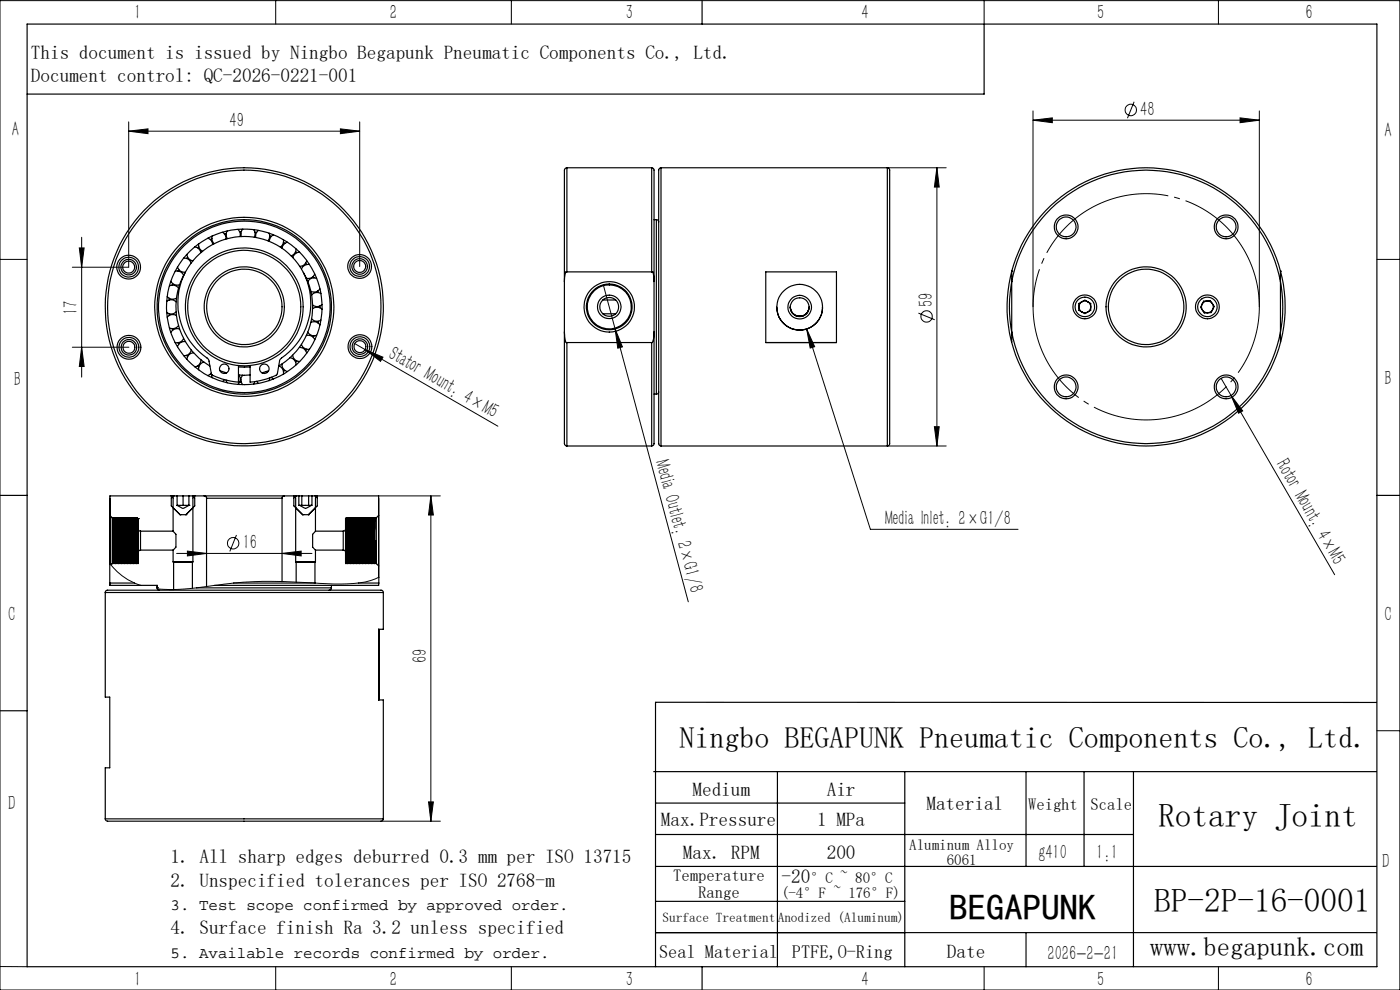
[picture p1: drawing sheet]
<svg xmlns="http://www.w3.org/2000/svg" width="297mm" height="210mm" viewBox="0 0 297 210" stroke-linecap="round" stroke-linejoin="round" font-family="sans-serif">
<g fill="none" stroke="#000" stroke-width=".25">
<path d="M5.8 5.1h286.3v200h-286.3zM148.9 .1v5M208.8 5.1v14.9h-203M120.3 35.6l-.4 .1-.2 .4v23.6M120.3 35.6v22.1M120.3 35.6h18M138.3 35.6l.3 .1 .1 .3v23.7M138.3 35.6v22.1M140.2 35.6l-.3 .1-.2 .4v58l.2 .4 .3 .1M140.2 35.6v59M140.2 35.6h48M188.2 35.6l.4 .1 .1 .3v58.2l-.1 .3-.4 .1"/>
<path d="M188.2 35.6h.1M188.2 35.6v59M36.2 59.7a1.52 1.52 0 0 0 1.9 .7M37.1 57.5l1.2 .2 .6 .7M37.6 56.6l.2 .3a1.44 1.44 0 0 0 1.5 .8M37.9 57.2l-.2 .3M39 54.7l.8 .2 .7 .9M39.3 57.8a14.5 14.5 0 0 0 5.2 19.8M39.7 54v.2a1.47 1.47 0 0 0 1.2 1.1M39.8 54.5l-.2 .3M41.3 52.4l.8 .3 .5 .9M42.2 51.7l.1 .9 .7 .7"/>
<path d="M42.2 52.3l-.3 .3M44.1 50.5l.2 .1a1.42 1.42 0 0 1 .8 1.2M44.9 50.7l-.3 .1M45 50.1v.8l.4 .8M47.2 49.3l.6 .6 .1 .8M48 49.6l-.4 .1M48.2 49l-.2 .8 .3 .8M50.5 48.6l.1 .2a1.33 1.33 0 0 1 .3 1.4M51.2 49.1h-.4M51.5 48.6l-.3 .7v.9M53.8 48.7l.3 .8-.2 .8M54.1 49.2l.3 .1"/>
<path d="M54.8 48.9l-.5 .6-.1 .9M57.1 49.5l.1 .8-.4 .8M57.2 50l.3 .2M58 49.8a1.62 1.62 0 0 0-.9 1.4M60.1 50.8l-.1 .9-.5 .7M60.1 51.4l.3 .2M61 51.4l-.8 .5-.4 .8M62.7 53.4l.3 .2M62.8 52.8l-.2 .8-.8 .7M63.6 53.5a1.47 1.47 0 0 0-1.5 1.1M64.3 57.8a14.5 14.5 0 0 1-5.2 19.8M64.8 55.8l.3 .3"/>
<path d="M65.1 55.2l-.2 .6-.5 .5-.8 .2M65.7 56.1h-.6a1.49 1.49 0 0 0-1.1 1M66.5 58.6l.1 .3M66.8 58.1l-.1 .2a1.43 1.43 0 0 1-1.7 .7M67.2 59.1l-.2-.1a1.39 1.39 0 0 0-1.7 .8M119.7 59.7v10.7M120.3 57.7h-.2l-.2 .5-.2 1.5M120.3 57.7h18M138.3 57.7l.2 .1 .2 1.9M138.7 46.6h.5M138.7 59.7v10.7M139.2 46.6l.5 .2v.3"/>
<path d="M139.2 46.6v37M162.5 57.7h14.9v15h-14.9zM214.6 57.6a29.2 29.2 0 0 0 0 14.9M214.6 59.7a29 29 0 0 1 28.5-23.6 29 29 0 0 1 28.5 23.6M214.6 57.5v2.2M214.6 57.5h.1M214.6 57.5a29.5 29.5 0 0 1 28.5-21.9 29.5 29.5 0 0 1 28.5 21.9M214.6 59.7a29.4 29.4 0 0 0 0 10.7M214.6 59.7v10.7M271.6 57.5a29.4 29.4 0 0 1 .1 15M271.6 57.5v2.2M271.6 57.5h.1"/>
<path d="M271.6 59.7a29.3 29.3 0 0 1 0 10.7M271.6 59.7v10.7M35.3 64l.5-.3a1.45 1.45 0 0 1 1.6 .3M35.5 62.9l.3 .3a1.42 1.42 0 0 0 1.6 0M35.9 66.5v.4M35.9 63.3v.4M35.9 60.7l.5-.2 .7 .1 .8 .5M36.5 69.7l.1 .4M36.6 60.1l-.1 .4M37.4 66.2l-.3 .1a1.43 1.43 0 0 1-1.8-.1M37.4 66.9a1.53 1.53 0 0 0-1.9 .4M37.7 72.7l.2 .3"/>
<path d="M37.9 69.1l-.8 .5-.7 .1-.5-.2M38.1 69.8a1.5 1.5 0 0 0-1.9 .7M38.9 71.8l-.1 .3a1.59 1.59 0 0 1-1.7 .6M39.3 72.5a1.5 1.5 0 0 0-1.7 1M39.6 75.4l.2 .3M40.6 74.3l-.5 .8-.3 .2-.8 .2M41.1 74.8l-.1 .1a1.45 1.45 0 0 0-1.3 1.3M41.9 77.6l.3 .2M42.7 76.3l-.2 .6-.4 .6-.8 .3M43.3 76.8a1.44 1.44 0 0 0-1.1 1.6M44.6 79.4l.3 .1M44.8 79.2l-.7 .5"/>
<path d="M44.9 79.5l.1 .6M46.7 78.7l1.3 .4M47.8 79l.1 .2M50.6 77.5v3.6a13.1 13.1 0 0 1-5.7-1.7l-.7-3.2a14.1 14.1 0 0 1-4.2-19.6 14.1 14.1 0 0 1 19.7-4 14.1 14.1 0 0 1 3.7 19.8 21 21 0 0 1-4 3.8l-.6 3.1-.2 .3a15.3 15.3 0 0 1-5.5 1.5v-3.6M50.6 79.5h2.5M50.6 77.8h2.5M50.7 79.5l.2 .6a1.41 1.41 0 0 1-.4 1.5M51.5 79.6a1.49 1.49 0 0 0 0 2M56.5 78.8l.2 .2M57 78.7l-1.4 .4M59.2 77.6l.7 .6 .2 .6v.6M59.8 77.2a1.45 1.45 0 0 0 1.2 1.6"/>
<path d="M60.4 78.6l-.3 .2M61.5 75.9l.9 .4 .3 .6 .1 .5M62.1 75.3l.1 .6a1.51 1.51 0 0 0 1.4 .8M63 76.6l-.3 .2M63.5 73.7l.9 .2 .5 .5 .2 .6M64 73.1a1.45 1.45 0 0 0 1.7 1M65 71.2l.6-.1a1.46 1.46 0 0 1 1.2 1M65.1 74.1l-.3 .3M65.3 70.4l.4 .5a1.31 1.31 0 0 0 1.5 .2M65.9 68.4l.3-.1a1.51 1.51 0 0 1 1.7 .6M66.1 67.6l.8 .5h.7l.5-.2M66.3 65.5l.3-.2a1.49 1.49 0 0 1 1.7 .3"/>
<path d="M66.6 71.3l-.1 .3M67.5 61.7v.3M67.5 68.1v.4M67.8 64.9v.4M67.9 61.3l-.4 .4a1.41 1.41 0 0 1-1.6 .1M68.1 62.3l-.5-.2h-.7l-.8 .5M68.3 64.6l-.1 .1a1.42 1.42 0 0 1-1.9 0M119.7 70.4v23.7l.2 .4 .4 .1M119.7 70.4l.2 1.6 .2 .7h18.3a3.9 3.9 0 0 0 .3-2.3M120.3 72.7v21.9M127.9 63.6h2.7M127.9 66.6h2.7"/>
<path d="M129.3 60.2v.2M138.3 72.7v21.9M138.7 70.4v23.8l-.1 .3-.3 .1M164.8 65.1a4.9 4.9 0 0 0 4.8 4.9 4.9 4.9 0 0 0 4.9-4.9M169.2 67h.9M171.6 65.6a1.98 1.98 0 0 1-1.9 1.5 1.98 1.98 0 0 1-1.9-1.3M171.6 65.1v.3M171.7 65.1a2.01 2.01 0 0 1-2 2 2.01 2.01 0 0 1-2.1-2l.1 .6M214.6 72.5a29.5 29.5 0 0 0 28.5 22.1 29.5 29.5 0 0 0 28.6-22.1M214.6 70.4a29 29 0 0 0 28.5 23.7 29 29 0 0 0 28.5-23.7M214.6 70.4v2.1M228.9 64.4l1.3-.7 1.2 .7v1.4l-1.2 .7-1.3-.7z"/>
<path d="M255.3 63.9l1.5-.1 .8 1.2-.7 1.3-1.4 .1-.8-1.2zM271.6 70.4v2.1M271.6 72.5h.1M47.6 80.5l-.4 .4M48 80.6l.2 .6M50.8 81.1h.4M54.1 81l-.3 .5M54.4 80.9l.4 .4M57.2 80.2l-.1 .5M57.5 80l.5 .4M120.3 94.6h18M138.7 83.6h.5"/>
<path d="M139.7 83.1v.3l-.5 .2M140.2 94.6h48M0 105.1h5.8M23.3 119.5v4.2M23.8 109.8v9.7M23.8 109.8l-.5-.5v10.3M23.8 119.5l-.3 .3M23.8 109.8h.3M24.1 109.8l.1 .2M24.1 109.8l-.2 9.6M24.2 110l-.2 9.3M24.2 110h.1"/>
<path d="M24.2 110l-.1 9.3M24.3 109.8l-.1 .2M24.3 109.8l-.1 9.6M24.3 109.8h.1M24.4 109.8l.1 .2M24.4 109.8l-.2 9.6M24.4 119.3h.1M24.5 110.1l-.2 9.2M24.5 110h.1M24.6 110.1l-.2 9.1M24.7 109.8l-.2 .2M24.7 109.8l-.2 9.6"/>
<path d="M24.7 109.8h.1M24.7 109.8l.1 .2M24.7 109.8l-.1 9.6M24.8 110.1l-.1 9.2M24.8 110h.1M24.9 110.1l-.2 9.2M25 109.8l-.2 .2M25 109.8l-.2 9.6M25 109.8h.1M25 109.8l.1 .2M25 109.8l-.1 9.6M25 119.3h.1"/>
<path d="M25.1 110.1l-.1 9.2M25.1 110h.1M25.2 110.1l-.2 9.2M25.3 109.8l-.2 .2M25.3 109.8l-.1 9.6M25.3 109.8h.1M25.3 109.8l.1 .2M25.4 119.3h.1M25.4 110l-.1 9.3M25.4 110h.1M25.5 110l-.1 9.3M25.6 109.8l-.1 .2"/>
<path d="M25.6 109.8l-.1 9.6M25.6 109.8h.1M25.6 109.8l.2 .2M25.8 110.1l-.2 9.2M25.8 110h.1M25.8 110.1l-.1 9.2M25.9 109.8l-.1 .2M25.9 109.8l-.1 9.6M25.9 109.8h.1M26 109.8l.1 .2M26 109.8l-.2 9.6M26 119.3h.1"/>
<path d="M26.1 110.1l-.2 9.2M26.1 110h.1M26.1 110.1l-.1 9.1M26.2 109.8l-.1 .2M26.2 109.8l-.1 9.6M26.2 109.8h.1M26.3 109.8l.1 .2M26.3 109.8l-.2 9.6M26.3 119.3h.1M26.4 110.1l-.2 9.2M26.4 110h.1M26.5 110.1l-.2 9.1"/>
<path d="M26.6 109.8l-.1 .2M26.6 109.8l-.2 9.6M26.6 109.8h.1M26.6 109.8l.1 .2M26.6 109.8l-.1 9.6M26.6 119.3h.1M26.7 110.1l-.1 9.2M26.7 110h.1M26.8 110.1l-.2 9.2M26.9 109.8l-.2 .2M26.9 109.8l-.2 9.6M26.9 109.8h.1"/>
<path d="M26.9 109.8l.1 .2M26.9 109.8l-.1 9.6M27 119.3h.1M27 110.1l-.1 9.2M27 110h.1M27.1 110.1l-.1 9.1M27.2 109.8l-.2 .2M27.2 109.8l-.1 9.6M27.2 109.8h.1M27.2 109.8l.1 .2M27.3 119.3h.1M27.3 110.1l-.1 9.2"/>
<path d="M27.3 110h.1M27.4 110.1l-.1 9.1M27.5 109.8l-.2 .2M27.5 109.8l-.1 9.6M27.5 109.8h.1M27.6 109.8l.1 .2M27.6 109.8l-.2 9.6M27.7 110.1l-.2 9.2M27.7 110h.1M27.7 110.1l-.1 9.2M27.8 109.8l-.1 .2M27.8 109.8l-.1 9.7"/>
<path d="M27.8 109.8h.1M27.9 109.8l.1 .2M27.9 109.8l-.2 9.6M27.9 119.3h.1M28 110.1l-.2 9.2M28 110h.1M28 110.1l-.1 9.1M28.2 109.8l-.2 .2M28.2 109.8l-.2 9.7M28.2 109.8h.1M28.2 109.8l.1 .2M28.2 109.8l-.2 9.6"/>
<path d="M28.2 119.3h.1M28.3 110.1l-.1 9.2M28.3 110h.1M28.4 110.1l-.2 9.1M28.5 109.8l-.2 .2M28.5 109.8l-.2 9.6M28.5 109.8h.1M28.5 109.8l.1 .2M28.5 109.8l-.1 9.6M28.6 110.1l-.1 9.2M28.6 110h.1M28.7 110.1l-.2 9.2"/>
<path d="M28.8 109.8l-.2 .2M28.8 109.8l-.2 9.6M28.8 109.8h.1M28.8 109.8l.1 .2M28.8 109.8l-.1 9.6M28.9 119.3h.1M28.9 110.1l-.1 9.2M28.9 110h.1M29 110.1l-.1 9.2M29.1 109.8l-.2 .2M29.1 109.8l-.1 9.6M29.1 109.8h.1"/>
<path d="M29.1 109.8l.1 .2M29.2 110.1l-.1 9.2M29.2 110h.1M29.3 117.2v2.3l-.1-.1-.2 .1-.1-.1-.2 .1-.2-.1-.1 .1-.2-.1-.2 .1-.1-.1-.2 .1-.1-.1-.2 .1-.1-.1-.2 .1-.1-.1-.2 .1-.2-.1-.1 .1-.2-.1-.2 .1-.1-.1-.2 .1-.1-.1-.2 .1-.1-.1-.2 .1-.2-.1-.1 .1-.2-.1-.1 .1-.3-.1-.1 .1a.22 .22 0 0 0-.2-.1 .22 .22 0 0 0-.2 .1M29.3 117.3v2.2M29.3 116.3v.8M29.3 110.1l-.1 9.2M29.3 110h.1M29.3 112.2l.2 .3 .3 .2M29.3 112.2v5M29.3 110v2.2M29.8 116.7l-.4 .2-.1 .3"/>
<path d="M29.8 112.7v4M29.8 116.7h6.9M29.8 112.7h6.9M36.3 105.2h.5M36.3 105.2h-13v14.3M36.3 105.2l.4 .4v7.1M36.7 119.2h4.2M36.7 112.7l.6 .6v2.8l-.6 .6M36.7 107.7l1.5 1.5M36.7 116.7v2.5M36.7 119.2h.1M36.8 105.2l-.5 .4v1.7l1.9 1.9"/>
<path d="M36.8 105.2h.1M36.8 105.2l-.3 .2M36.8 105.2h4.1M36.8 119.2h4M36.8 119.2v5.9M37.6 107.2h2.5M37.6 107.2l1.1 .6 1.4-.6M37.6 107.2h.1M37.6 105.2v2M38.2 109.2h.1M38.2 109.2h1.2M38.8 105.2v2"/>
<path d="M39.4 109.2h.1M40.1 107.2h.1M40.1 105.2v2M40.8 119.2v5.6M40.9 105.2h.1M40.9 105.2h.4M40.9 105.2l.2 .2M40.9 105.2l.4 .4v1.7l-1.9 1.9M40.9 119.2h-.1M41.3 105.2h2M41.3 105.2l-.4 .4v13.6M43.3 105.2h.3l.2 .5"/>
<path d="M43.3 105.2h17M43.8 105.7h16M43.8 105.7v18.7M59.8 105.7v17.7M60.3 105.2l-.3 .1-.2 .4M60.3 105.2h2M62.3 105.2h.5M62.3 105.2l.4 .4v13.6M62.7 119.2h4.2M62.7 107.7l1.5 1.5M62.7 119.2h.1M62.8 105.2l-.5 .4v1.7l1.9 1.9"/>
<path d="M62.8 105.2h.1M62.8 105.2l-.3 .2M62.8 105.2h4.1M62.8 119.2h4M62.8 119.2v4.3M63.4 105.2v2h.2M63.6 107.2l1.2 .7 1.3-.7M63.6 107.2h2.5M64 105.2v2M64.2 109.2h.1M64.2 109.2h1.2M65.4 109.2h.1"/>
<path d="M65.5 105.2v2M66.2 105.2l-.1 2M66.8 119.2v4.5M66.9 105.2h.1M66.9 105.2h.4M66.9 105.2l.2 .2M66.9 105.2l.4 .4v1.7l-1.9 1.9M66.9 112.7l-.6 .6v2.8l.6 .6M66.9 116.7h5.9M66.9 112.7h5.9M66.9 116.7v2.5M66.9 119.2h-.1"/>
<path d="M67.3 105.2h13l.1 18.5M67.3 105.2l-.4 .4v7.1M72.8 116.7l.4 .1 .1 .4M72.8 112.7v4M73.3 117.2l.1 2.3M73.3 112.2l-.2 .4-.3 .1M73.3 112.2v5M73.4 110.1l-.1 2.1M73.4 110.1l-.1 8.5M73.6 109.9l-.2 9.6M73.6 119.4l-.2 .1M73.6 119.4l.1 .1 .2-.1"/>
<path d="M73.6 119.4h.1M73.7 110l-.1-.2-.2 .2-.1-.1v2.3M73.7 110.2l-.1 9.1M73.7 110.1h.1M73.8 110.1l-.2 9.2M73.9 109.9l-.2 9.6M73.9 109.9l-.1 9.6M73.9 119.4l.1 .1 .3-.1M73.9 119.4h.1M74 110.1h.1M74 110.2l-.1 9.1M74.1 110.1l-.2 9.2"/>
<path d="M74.2 109.9l-.2 9.6M74.2 109.9l-.1 9.6M74.3 119.4v.1l.3-.1M74.3 119.4h.1M74.3 110.1h.1M74.3 110.2l-.1 9.1M74.4 110.1l-.1 9.2M74.5 109.9l-.2 9.6M74.5 109.9l-.1 9.6M74.6 119.4v.1l.3-.1M74.6 119.3v.1M74.6 119.5l.3-9.6-.2 9.6"/>
<path d="M74.6 110.1l-.1 9.2M74.7 110.1l-.1 9.2M74.8 109.8l-.1 .2-.2-.2-.1 .2-.2-.2-.1 .2-.2-.2-.2 .2M74.8 109.8h.1M74.9 109.8l.1 .2M74.9 119.4l.1 .1 .2-.1M74.9 119.4h.1M75 110.2l-.2 9.1M75 119.5l.1-9.6-.1 9.6M75 110.1h.1M75 110.1l-.1 9.2M75.1 109.8l-.1 .2"/>
<path d="M75.1 109.8h.1M75.2 109.8l.1 .2 .2-.2M75.2 119.4l.1 .1 .2-.1M75.2 119.4h.1M75.3 110.2l-.2 9.1M75.3 119.5l.2-9.5-.1 9.5M75.3 110.1h.1M75.4 110.1l-.2 9.2M75.5 109.8h.1M75.5 109.8l.1 .2 .2-.2M75.5 119.4l.1 .1 .2-.1M75.5 119.3v.1"/>
<path d="M75.6 119.5l.2-9.6-.1 9.6M75.6 110.1h.1M75.6 110.2l-.1 9.1M75.7 110.1l-.2 9.2M75.8 109.8h.1M75.8 109.8l.1 .2 .2-.2M75.8 119.4l.1 .1 .3-.1M75.8 119.4h.1M75.9 119.5l.2-9.6-.1 9.6M75.9 110.1h.1M75.9 110.1l-.1 9.2M76 110.1l-.2 9.2"/>
<path d="M76.1 109.8h.1M76.1 109.8l.1 .2 .2-.2M76.2 119.4v.1M76.2 119.4h.1M76.2 110.1h.1M76.2 110.1l-.1 9.2M76.3 119.5l.1-9.6-.2 9.6M76.3 110.1l-.1 9.2M76.4 109.8h.1M76.4 109.8l.2 .2 .1-.2M76.5 119.4l.1 .1 .2-.1M76.5 119.4h.1"/>
<path d="M76.5 119.4l-.3 .1M76.6 119.5l.2-9.6-.2 9.6M76.6 110.1h.1M76.6 110.1l-.2 9.2M76.6 110.1l-.1 9.2M76.7 109.8h.1M76.8 109.8l.1 .2M76.8 119.4l.1 .1 .2-.1M76.8 119.3v.1M76.9 119.5l.2-9.6-.2 9.6M76.9 110.1l-.2 9.2M76.9 110.1l-.1 9.2"/>
<path d="M77 109.8l-.1 .2M77 109.8h.1M77.1 109.8l.1 .2 .2-.2M77.1 119.4l.1 .1 .2-.1M77.1 119.3v.1M77.2 110.1l-.2 9.2M77.2 119.5l.2-9.6-.1 9.6M77.3 110.1l-.2 9.2M77.4 109.8h.1M77.4 109.8l.1 .2 .2-.2M77.4 119.4l.1 .1 .3-.1M77.4 119.3v.1"/>
<path d="M77.5 110.2l-.1 9.1M77.5 119.5l.2-9.6-.1 9.6M77.5 110.1h.1M77.6 110.1l-.2 9.2M77.7 109.8h.1M77.7 109.8l.1 .2M77.8 119.4v.1l.3-.1M77.8 119.4h.1M77.8 119.5l.2-9.6-.1 9.6M77.8 110.1l-.1 9.2M77.9 110.1l-.1 9.2M78 109.8l-.2 .2"/>
<path d="M78 109.8h.1M78 109.8l.1 .2 .2-.2M78.1 119.4v.1l.3-.1M78.1 119.4h.1M78.1 119.5l.3-9.6-.2 9.6M78.1 110.1l-.1 9.2M78.2 110.1l-.1 9.2M78.3 109.8h.1M78.4 109.8l.1 .2 .1-.2M78.4 119.4l.1 .1 .2-.1M78.4 119.4h.1M78.5 110.1h.1"/>
<path d="M78.5 110.1l-.2 9.2M78.5 119.5l.2-9.6-.2 9.6M78.5 110.1l-.1 9.2M78.6 109.8h.1M78.7 109.8l.1 .2 .2-.2M78.7 119.4l.1 .1 .2-.1M78.7 119.3v.1M78.8 119.5l.2-9.6-.2 9.6M78.8 110.1l-.2 9.2M78.8 110.1l-.1 9.2M79 109.8h.1M79 109.8l.1 .2 .2-.2"/>
<path d="M79 119.4l.1 .1 .2-.1M79 119.4h.1M79.1 110.1h.1M79.1 110.1l-.1 9.2M79.1 119.5l.2-9.6-.1 9.6M79.2 110.1l-.2 9.2M79.3 109.8h.1M79.3 109.8l.1 .2 .4-.2M79.3 119.4l.1 .1 .3-.1M79.3 119.3v.1M79.4 110.1l-.1 9.2M79.5 110.1l-.2 9.2"/>
<path d="M79.6 109.9l-.2 9.6M79.7 114.7l-.1 4.6M79.7 119.4l.1 .1M79.7 119.3v.1M79.7 114.7h-.1l-.1 4.8M79.7 114.7h.1M79.7 114.7v4.6M79.8 114.7l-.1 4.8M79.8 114.7v4.8M79.8 109.8v4.9M79.8 109.8l.5-.5v10.7l-.5-.5M292.1 105.1h4.9"/>
<path d="M22.3 125.7l.1-.3 .3-.2h58.2l.3 .2 .1 .3M22.3 125.7v22.2h1v15h-1v10.8M22.3 125.7h59M23.3 123.7v.5h10v.5M23.3 123.7h5.2M33.3 124.7h.1M33.3 124.7l.2 .4 .3 .1M41.7 124.7h28.6M49.6 123.7h17.3M70.3 124.7l-.1 .4-.4 .1M70.3 124.2v.5M76 123.7h4.4"/>
<path d="M80.3 136.9v7.6M80.4 123.7l-.1 .5h-34.8M81.3 125.7v7.8h-1v15h1v25.2M0 150.8h5.8M292 149h-152.9v56.1M22.3 173.7l.2 .4 .3 .1h58l.4-.1 .1-.4M22.3 173.7h59M138.7 163.7h153.3M139.1 170.3h52.8M139.1 177h101.4M164.9 163.7v41.4M191.9 163.7v41.4"/>
<path d="M217.7 163.7v20.1M230 163.7v20.1M240.5 163.7v41.4M139.1 191.2h52.8M139.1 197.8h152.9M139.1 183.8h152.9M217.7 197.8v7.3M148.9 205.1v4.9"/>
<circle cx="27.3" cy="56.7" r="2.52"/>
<circle cx="27.3" cy="56.7" r="2.1"/>
<circle cx="27.3" cy="56.7" r="1.27"/>
<circle cx="27.3" cy="56.7" r="1.65"/>
<circle cx="76.3" cy="56.5" r="2.52"/>
<circle cx="76.3" cy="56.5" r="2.1"/>
<circle cx="76.3" cy="56.5" r="1.27"/>
<circle cx="76.3" cy="56.5" r="1.65"/>
<circle cx="226.2" cy="48.1" r="2.52"/>
<circle cx="226.2" cy="48.1" r="2.1"/>
<circle cx="260.1" cy="48.1" r="2.52"/>
<circle cx="260.1" cy="48.1" r="2.1"/>
<circle cx="27.3" cy="73.7" r="1.27"/>
<circle cx="27.4" cy="73.7" r="1.65"/>
<circle cx="27.4" cy="73.7" r="2.53"/>
<circle cx="27.4" cy="73.7" r="2.1"/>
<circle cx="47.6" cy="78.2" r="1"/>
<circle cx="51.8" cy="65.1" r="29"/>
<circle cx="51.8" cy="65.1" r="12"/>
<circle cx="51.8" cy="65.1" r="18.2"/>
<circle cx="51.8" cy="65.1" r="29.5"/>
<circle cx="51.8" cy="65.1" r="16.5"/>
<circle cx="51.8" cy="65.1" r="12.5"/>
<circle cx="51.8" cy="65.1" r="8.5"/>
<circle cx="51.8" cy="65.1" r="18.5"/>
<circle cx="51.8" cy="65.1" r="8"/>
<circle cx="51.8" cy="65.1" r="19"/>
<circle cx="56.1" cy="78.2" r="1"/>
<circle cx="76.3" cy="73.5" r="1.27"/>
<circle cx="76.4" cy="73.5" r="1.65"/>
<circle cx="76.4" cy="73.5" r="2.1"/>
<circle cx="76.4" cy="73.5" r="2.52"/>
<circle cx="129.2" cy="65.1" r="2.5"/>
<circle cx="129.2" cy="65.1" r="4.9"/>
<circle cx="129.2" cy="65.1" r="2"/>
<circle cx="129.2" cy="65.1" r="5.3"/>
<circle cx="129.3" cy="65.1" r="4.7"/>
<circle cx="169.6" cy="65.2" r="4.9"/>
<circle cx="169.7" cy="65.1" r="2.5"/>
<circle cx="169.7" cy="65.2" r="1.99"/>
<circle cx="230.1" cy="65.1" r="1.24"/>
<circle cx="230.1" cy="65.1" r="2.06"/>
<circle cx="230.2" cy="65.1" r="2.52"/>
<circle cx="243.1" cy="65.1" r="8.5"/>
<circle cx="243.1" cy="65.1" r="8"/>
<circle cx="256.1" cy="65.1" r="1.25"/>
<circle cx="256.1" cy="65.1" r="2.07"/>
<circle cx="256.2" cy="65.1" r="2.52"/>
<circle cx="226.2" cy="82.1" r="2.52"/>
<circle cx="226.2" cy="82.1" r="2.1"/>
<circle cx="260.1" cy="82.1" r="2.52"/>
<circle cx="260.1" cy="82.1" r="2.1"/>
</g>
<g fill="none" stroke="#000" stroke-width=".21">
<path d="M0 .1h297v209.9h-297zM58.5 .1v5M108.5 .1v5M208.8 .1v5M258.5 .1v5M27.3 27.8l4.1-.5v1.1zM27.3 25.9v30.8h-12M27.3 27.8h49M72.2 27.3l4.1 .5-4.1 .6zM76.3 25.9v30.6M188.2 35.6h12.5M198.8 35.6l.4 4.1h-1z"/>
<path d="M198.8 35.6v59M219.1 25.5l4.1-.5v1zM219.1 23.5v41.6M219.1 25.5h48.1M240.6 21.6l-1.4 3.5M263.1 25l4.1 .5-4.1 .5zM267.2 23.5v41.6M0 55h5.8M16.8 52.6h1.1l-.6 4.1zM17.3 50.3v29.7M292.1 55h4.9M15.3 73.7h12"/>
<path d="M17.3 73.7l.6 4h-1.1zM75.2 72.9l2.2 1.2M77.4 74.1l3.8 1.7-.5 .9zM77.4 74.1l28.2 16.3M128 60.4l18 67.3M130.5 69.8l1.5 3.8-.9 .3zM171.1 69.8l1.7 3.7-.9 .3zM171.1 69.8l13.5 42.5h31.4M194.8 66.4l3.5 1.4M188.2 94.6h12.5M198.2 90.5h1l-.4 4.1zM259 80.2l2.2 3.7"/>
<path d="M261.2 83.9l2.4 3.3-.9 .5zM261.2 83.9l21.9 38M23.3 119.5a12.7 12.7 0 0 0 6.5 4.7M37.5 117.4h28.7M39.8 116.9l4 .5-4 .5zM50.2 113.5l-1.4 3.5M59.8 117.4l4.1-.5v1zM80.3 105.2h13.1M91.4 105.2l.5 4h-1zM91.4 105.2v69M80.4 122.4a20.4 20.4 0 0 1-9.5 1.5l-1.5-.1a108.7 108.7 0 0 0-21.9 .1l-1.9 .3a45.7 45.7 0 0 1-12.2 .7M292.1 155h4.9"/>
<path d="M80.8 174.2h12.6M90.9 170.1h1l-.5 4.1zM0 205l5.8 .1M58.5 205.1v4.9M108.5 205.1v4.9M208.8 205.1v4.9M258.5 205.1v4.9"/>
<circle cx="239.9" cy="23.3" r="1.2"/>
<circle cx="196.6" cy="67.1" r="1.21"/>
<circle cx="49.5" cy="115.2" r="1.21"/>
</g>
<path d="M266.1 58.1a24 24 0 0 0-40.2-9.7 24 24 0 0 0 11 39.8 24 24 0 0 0 29.6-28.8l-.4-1.3" fill="none" stroke="#000" stroke-width=".21" stroke-dasharray="30.5 1.3 1.3 1.3" stroke-dashoffset="8.4" stroke-linecap="butt"/>
<g fill="#000">
<path d="M77.4 74.1l3.8 1.7-.5 .9zM130.5 69.8l1.5 3.8-.9 .3zM261.2 83.9l2.4 3.3-.9 .5z"/>
<path d="M27.3 27.8l4.1-.5v1.1zM72.2 27.3l4.1 .5-4.1 .6zM171.1 69.8l.8 4 .9-.3z"/>
<path d="M198.8 35.6l.4 4.1h-1zM198.2 90.5h1l-.4 4.1z"/>
<path d="M219.1 25.5l4.1-.5v1zM263.1 25l4.1 .5-4.1 .5z"/>
<path d="M17.3 73.7l.6 4h-1.1zM16.8 52.6h1.1l-.6 4.1z"/>
<path d="M39.8 116.9l4 .5-4 .5zM59.8 117.4l4.1-.5v1z"/>
<path d="M90.9 170.1h1l-.5 4.1zM91.4 105.2l.5 4h-1z"/>
</g>
<text font-size="7.8" x="201.5" y="195.1">BEGAPUNK</text>
<g font-size="7.1">
<text x="245.7" y="175.4">Rotary Joint</text>
<text x="244.9" y="193.4">BP-2P-16-0001</text>
</g>
<text font-size="6.3" x="144.2" y="158.6">Ningbo BEGAPUNK Pneumatic Components Co., Ltd.</text>
<text font-size="5.6" x="244" y="202.8">www.begapunk.com</text>
<g font-size="4.4">
<text x="28.5" y="4.1">1</text>
<text x="82.7" y="4.1">2</text>
<text x="132.7" y="4.1">3</text>
<text x="182.7" y="4.1">4</text>
<text x="232.7" y="4.1">5</text>
<text x="277" y="4.1">6</text>
<text x="2.5" y="28.9">A</text>
<text x="48.7" y="26.9">49</text>
<text x="241.9" y="24.6">48</text>
<text x="293.7" y="29.1">A</text>
<text x="197.9" y="65.1" transform="rotate(-90 197.9 65.1)">59</text>
<text x="16.5" y="66.8" transform="rotate(-90 16.5 66.8)">17</text>
<text x="82.2" y="75.9" transform="rotate(30 82.2 75.9)">Stator Mount: 4×M5</text>
<text x="2.9" y="81.9">B</text>
<text x="293.7" y="81.6">B</text>
<text x="139" y="98" transform="rotate(75 139 98)">Media Outlet: 2×G1/8</text>
<text x="270.6" y="98.5" transform="rotate(60 270.6 98.5)">Rotor Mount: 4×M5</text>
<text x="187.8" y="111.4">Media Inlet: 2×G1/8</text>
<text x="51.5" y="116.5">16</text>
<text x="1.7" y="131.6">C</text>
<text x="293.7" y="131.6">C</text>
<text x="90.6" y="140.7" transform="rotate(-90 90.6 140.7)">69</text>
<text x="1.7" y="171.9">D</text>
<text x="220.4" y="182.1">g410</text>
<text x="232.6" y="182.1">1:1</text>
<text x="293.2" y="184.1">D</text>
<text x="222.2" y="203.6">2026-2-21</text>
<text x="28.5" y="209.1">1</text>
<text x="82.7" y="209.1">2</text>
<text x="132.7" y="209.1">3</text>
<text x="182.7" y="209.1">4</text>
<text x="232.7" y="209.1">5</text>
<text x="277" y="209.1">6</text>
</g>
<g font-size="4.1">
<text x="6.5" y="12.4">This document is issued by Ningbo Begapunk Pneumatic Components Co., Ltd.</text>
<text x="6.5" y="17.4">Document control: QC-2026-0221-001</text>
<text x="146.9" y="168.9">Medium</text>
<text x="175.4" y="168.9">Air</text>
<text x="196.5" y="171.9">Material</text>
<text x="140.2" y="175.2">Max.Pressure</text>
<text x="173.3" y="175.2">1 MPa</text>
<text x="36.2" y="183.1">1. All sharp edges deburred 0.3 mm per ISO 13715</text>
<text x="144.9" y="182.1">Max. RPM</text>
<text x="175.4" y="182.1">200</text>
<text x="36.2" y="188.1">2. Unspecified tolerances per ISO 2768-m</text>
<text x="165.8" y="187.2">-20</text>
<text x="36.2" y="198.1">4. Surface finish Ra 3.2 unless specified</text>
<text x="200.9" y="203.1">Date</text>
</g>
<g font-size="3.9">
<text x="139.8" y="203.1">Seal Material</text>
<text x="168" y="203.1">PTFE,O-Ring</text>
</g>
<g font-size="3.5">
<text x="218.1" y="171.9">Weight</text>
<text x="231.3" y="171.9">Scale</text>
<text x="142.8" y="187">Temperature</text>
<text x="148.1" y="190.5">Range</text>
</g>
<g font-size="3.4">
<text x="36.2" y="193.1">3. Test scope confirmed by approved order.</text>
<text x="36.2" y="203.1">5. Available records confirmed by order.</text>
</g>
<g font-size="3.2">
<text x="192.9" y="180.3">Aluminum Alloy</text>
<text x="200.8" y="183.5">6061</text>
<text x="165.7" y="190.5">(-4°F ~ 176°F)</text>
<text x="171.9" y="187.2">°C ~ 80°C</text>
</g>
<g font-size="2.8">
<text x="140.5" y="195.7">Surface Treatment</text>
<text x="165" y="195.7">Anodized (Aluminum)</text>
</g>
</svg>
